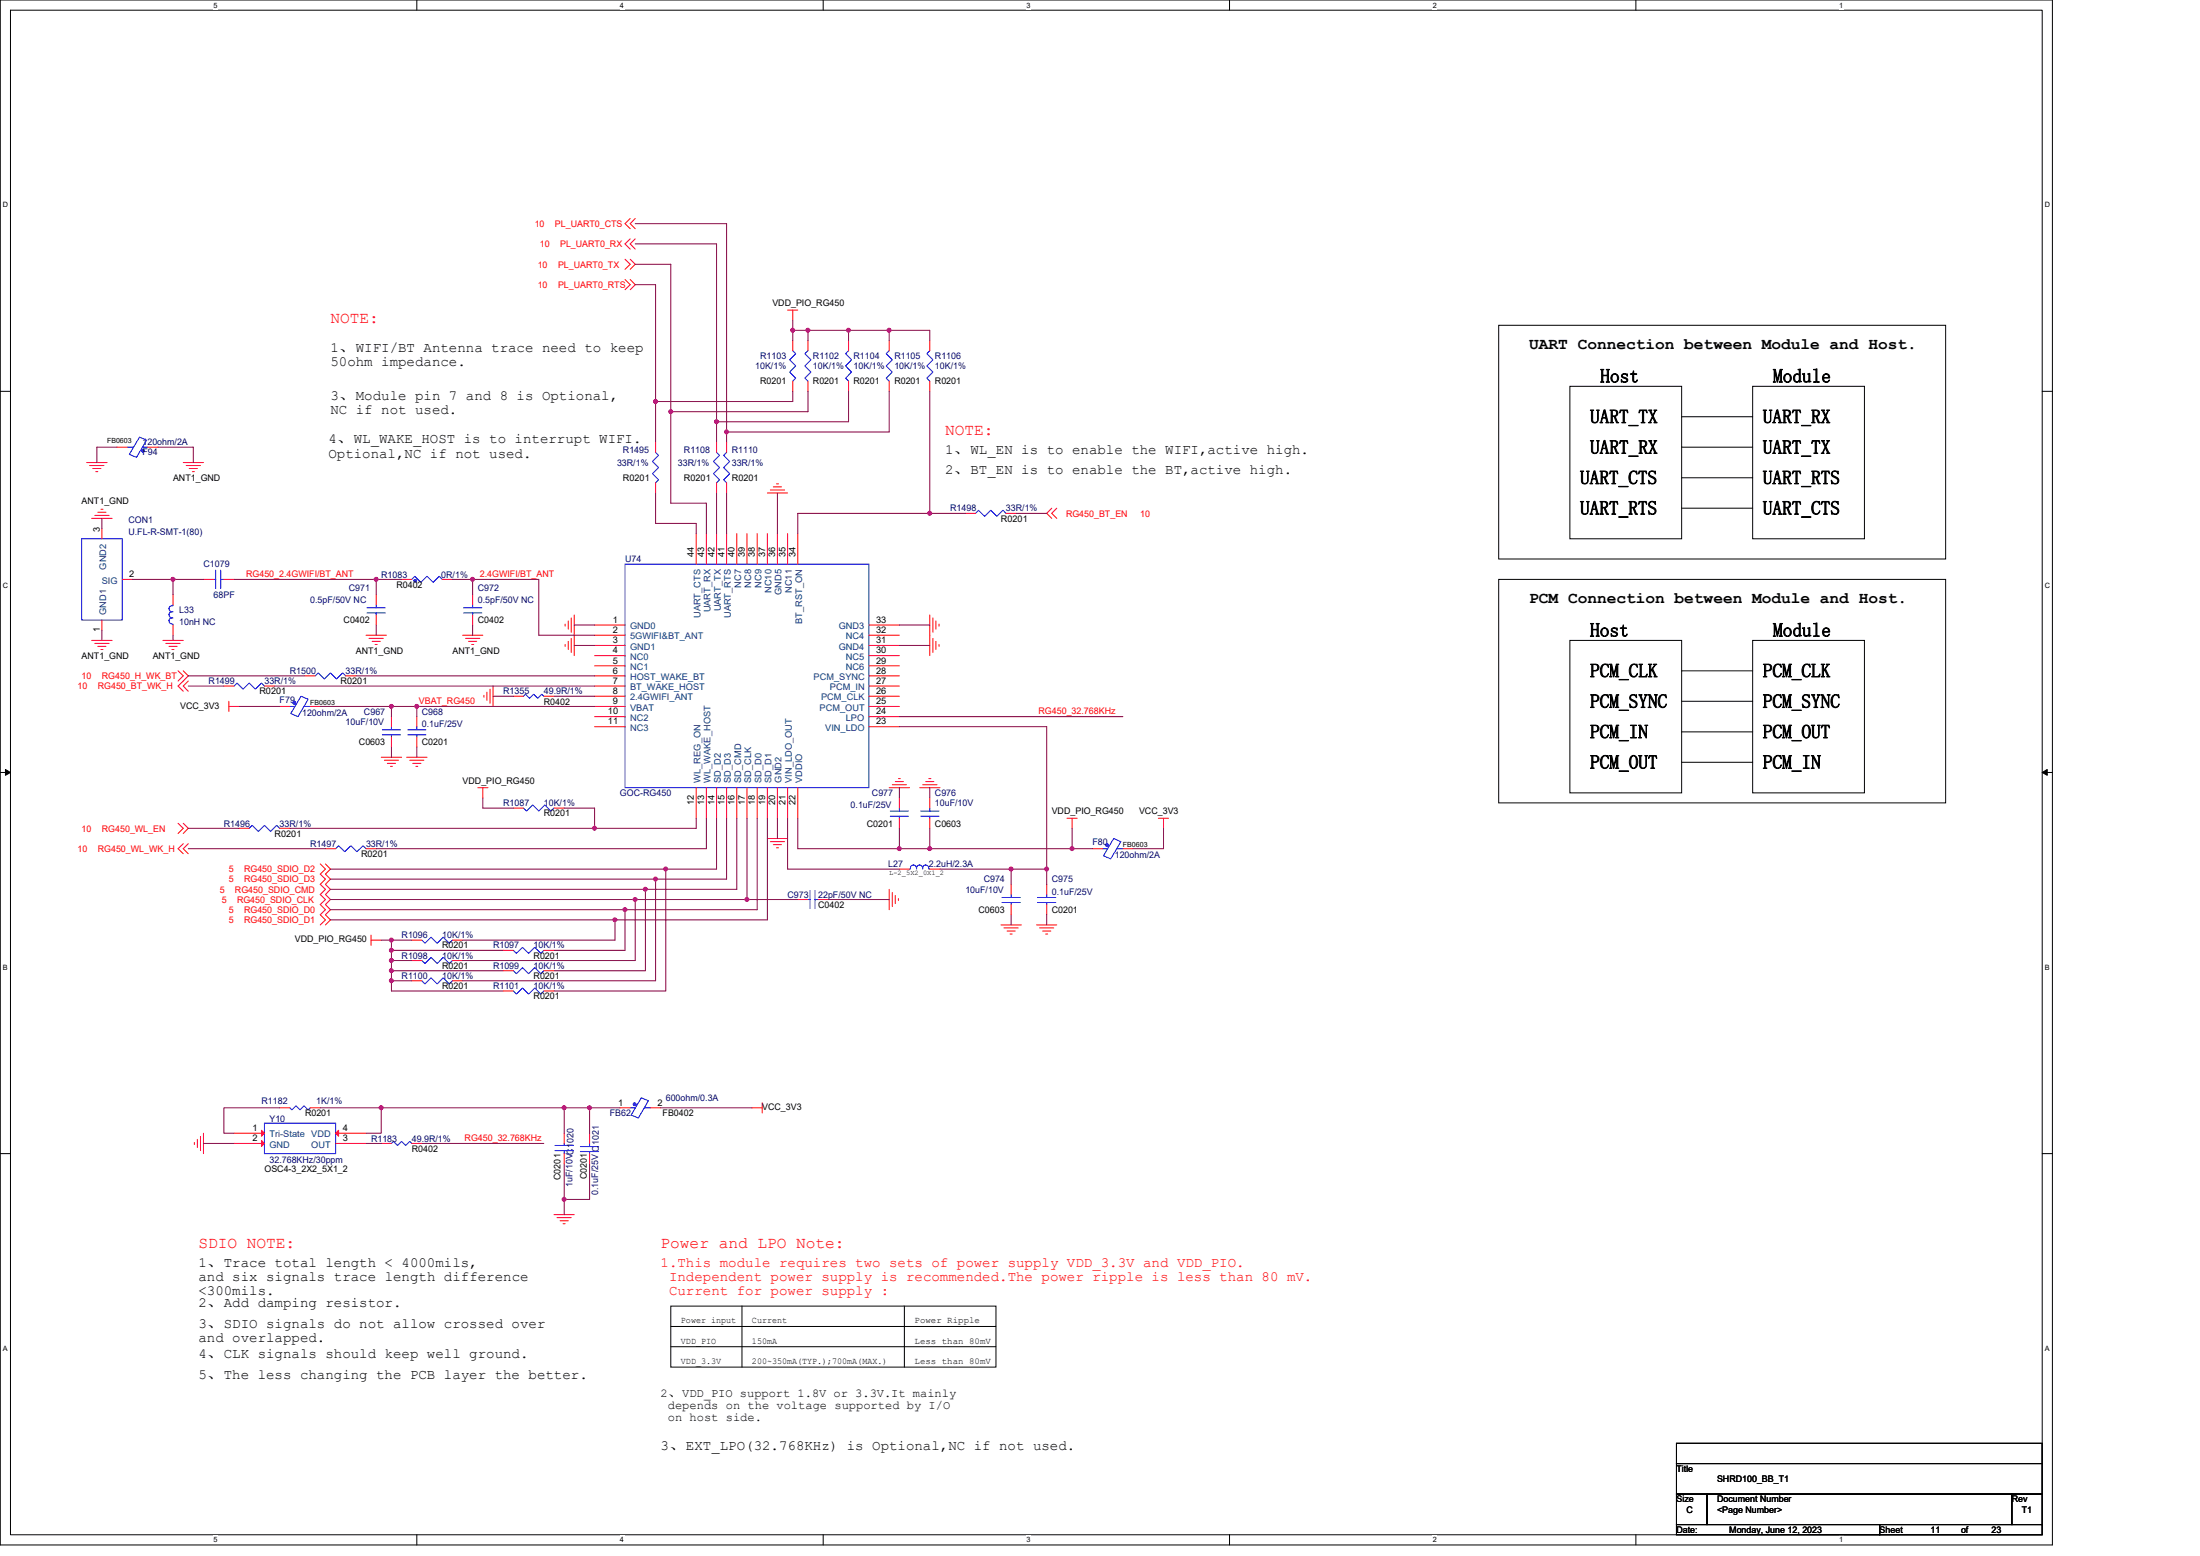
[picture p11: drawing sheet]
<svg xmlns="http://www.w3.org/2000/svg" width="297mm" height="210mm" viewBox="0 0 297 210" stroke-linecap="round" stroke-linejoin="round" font-family="sans-serif">
<path d="M0 0h277.1v208.5h-277.1zM1.4 1.4h274.3v205.7h-274.3z" fill="none" stroke="#000" stroke-width=".14"/>
<g fill="#fff">
<path d="M28.8 .1h.6v1.1h-.6z"/>
<path d="M28.8 207.3h.6v1.1h-.6z"/>
</g>
<path d="M56.3 0v1.4M56.3 207.1v1.4" fill="none" stroke="#000" stroke-width=".14"/>
<g fill="#fff">
<path d="M83.7 .1h.6v1.1h-.6z"/>
<path d="M83.7 207.3h.6v1.1h-.6z"/>
</g>
<path d="M111.1 0v1.4M111.1 207.1v1.4" fill="none" stroke="#000" stroke-width=".14"/>
<g fill="#fff">
<path d="M138.6 .1h.5v1.1h-.5z"/>
<path d="M138.6 207.3h.5v1.1h-.5z"/>
</g>
<path d="M166 0v1.4M166 207.1v1.4" fill="none" stroke="#000" stroke-width=".14"/>
<g fill="#fff">
<path d="M193.4 .1h.6v1.1h-.6z"/>
<path d="M193.4 207.3h.6v1.1h-.6z"/>
</g>
<path d="M220.9 0v1.4M220.9 207.1v1.4" fill="none" stroke="#000" stroke-width=".14"/>
<g fill="#fff">
<path d="M248.3 .1h.6v1.1h-.6z"/>
<path d="M248.3 207.3h.6v1.1h-.6z"/>
<path d="M.4 27.1h.7v1.1h-.7z"/>
<path d="M276.1 27.1h.7v1.1h-.7z"/>
<path d="M.4 78.5h.7v1.1h-.7z"/>
<path d="M276.1 78.5h.7v1.1h-.7z"/>
</g>
<path d="M0 52.8h1.4M275.7 52.8h1.4" fill="none" stroke="#000" stroke-width=".14"/>
<g fill="#fff">
<path d="M.4 130h.7v1.1h-.7z"/>
<path d="M276.1 130h.7v1.1h-.7z"/>
</g>
<path d="M0 104.2h1.4M275.7 104.2h1.4" fill="none" stroke="#000" stroke-width=".14"/>
<path d="M.7 103.8l.7 .4-.7 .4zM275.7 104.2l.7-.4v.8z" fill="#000" stroke="#000" stroke-width=".14"/>
<g fill="#fff">
<path d="M.4 181.4h.7v1.1h-.7z"/>
<path d="M276.1 181.4h.7v1.1h-.7z"/>
</g>
<g fill="none" stroke="#000" stroke-width=".14">
<path d="M202.4 43.9h60.3v31.5h-60.3zM212 52.1h15.1v20.6h-15.1zM227.1 56.2h9.5M236.6 52.1h15.1v20.6h-15.1zM202.4 78.2h60.3v30.2h-60.3zM227.1 60.3h9.5M227.1 64.5h9.5M227.1 68.6h9.5M212 86.4h15.1v20.6h-15.1zM227.1 90.5h9.5M227.1 94.6h9.5M227.1 98.8h9.5"/>
<path d="M236.6 86.4h15.1v20.6h-15.1zM227.1 102.9h9.5M0 155.7h1.4M275.7 155.7h1.4M90.6 179h43.9M90.6 176.3h43.9v8.2h-43.9zM100.2 176.3v8.2M122.1 176.3v8.2M90.6 181.7h43.9M226.4 194.8h49.3v2.7h-49.3zM226.4 197.5h49.3v4.1h-49.3zM226.4 201.6h4.1v4.1h-4.1z"/>
<path d="M226.4 205.7h27.4v1.4h-27.4zM230.5 201.6h41.1v4.1h-41.1zM253.8 205.7h21.9v1.4h-21.9zM271.6 201.6h4.1v4.1h-4.1z"/>
</g>
<g fill="none" stroke="#f00" stroke-width=".14">
<path d="M84.4 35l.7 .7-.7 .6M84.4 37.7l.7 .7-.7 .7M85.1 35l.7 .7-.7 .6M85.1 37.7l.7 .7-.7 .7M85.1 32.2l-.7 .7 .7 .7M85.1 29.5l-.7 .7 .7 .7M85.8 32.2l-.7 .7 .7 .7M85.8 29.5l-.7 .7 .7 .7M88.5 59.7v1.3M96.7 59.7v1.3M98.1 59.7v1.3M106.3 41.8h1.4"/>
<path d="M107 41.8v1.4M107 51.4v1.4M107 46v1.3M109.1 51.4v1.4M109.1 46v1.3M114.6 51.4v1.4M114.6 46v1.3M120.1 51.4v1.4M120.1 46v1.3M125.5 51.4v1.4M125.5 46v1.3M11.7 62.4h2.8"/>
<path d="M12.1 62.8h1.9M12.4 70h2.7M12.5 63.2h1.1M12.8 69.6h1.9M12.9 63.6h.3M13.2 69.1h1.1M13.6 68.7h.3M13.8 71.3v1.4M15.8 60.3h1.4M16.5 78.2h1.4M19.9 60.3h1.4M24.7 62.4h2.8"/>
<path d="M25.1 62.8h2M25.5 63.2h1.1M26 63.6h.2M27.5 78.2h1.3M30.2 78.2h1.4M54.2 78.2h1.4M59.7 78.2h1.4M88.5 65.2v1.3M94 72v4.1M95.4 72v4.1M96.7 65.2v1.3M96.7 72v4.1"/>
<path d="M98.1 65.2v1.3M98.1 72v4.1M99.5 72v4.1M100.9 72v4.1M102.2 72v4.1M103.6 66.5h2.7M103.6 72v4.1M104 66.1h1.9M104.4 65.7h1.1M104.8 65.3h.3M105 72v4.1M106.3 72v4.1"/>
<path d="M107.7 72v4.1M130.3 69.3h1.4M135.8 69.3h1.4M142 68.6l-.7 .7 .7 .7M142.7 68.6l-.7 .7 .7 .7M12.4 86.4h2.7M12.8 86.8h1.9M13.2 87.2h1.1M13.6 87.7h.3M13.8 83.7v1.3M22 86.4h2.7M22.4 86.8h1.9"/>
<path d="M22.8 87.2h1.1M23.2 87.7h.3M23.4 80.2v1.4M23.4 84.3v1.4M24 90.5l.7 .7-.7 .7M24.7 90.5l.7 .7-1.4 1.4 .7 .7M25.4 91.9l-.7 .7 .7 .7M30.2 92.6h1.4M30.9 95.3h1.4M30.9 94.6v1.4M35.7 92.6h1.4M37.8 95.3h1.3"/>
<path d="M41.2 91.2h1.4M41.9 95.3h1.3M46.7 91.2h1.3M49.4 85.7h2.8M49.8 86.1h1.9M50.2 86.6h1.1M50.6 87h.3M50.8 83v1.3M50.8 80.2v1.4M52.8 99.4v1.4M52.8 96.7v1.4M56.3 99.4v1.4"/>
<path d="M56.3 96.7v1.4M62.5 85.7h2.7M62.9 86.1h1.9M63.3 86.6h1.1M63.7 87h.3M63.8 83v1.3M63.8 80.2v1.4M65.3 93.8v.3M65.7 93.4v1.1M66.2 93v1.9M66.6 92.6v2.7M69.3 94h1.4"/>
<path d="M73.4 94h1.4M76.3 84.2v.3M76.3 87v.2M76.7 83.8v1.1M76.7 86.6v1.1M77.1 83.4v1.9M77.1 86.1v2M77.5 83v5.5M80.3 92.6h4.1M80.3 91.2h4.1M80.3 98.1h4.1M80.3 96.7h4.1"/>
<path d="M80.3 89.9h4.1M80.3 87.1h4.1M80.3 94h4.1M80.3 85.7h4.1M80.3 84.3h4.1M80.3 95.3h4.1M80.3 88.5h4.1M117.3 84.3h4.1M117.3 91.2h4.1M117.3 85.7h4.1M117.3 87.1h4.1M117.3 95.3h4.1"/>
<path d="M117.3 88.5h4.1M117.3 89.9h4.1M117.3 92.6h4.1M117.3 94h4.1M117.3 98.1h4.1M117.3 96.7h4.1M125.5 83v5.5M126 83.4v1.9M126 86.1v2M126.4 83.8v1.1M126.4 86.6v1.1M126.8 84.2v.3"/>
<path d="M126.8 87v.2M24 111.1l.7 .7-.7 .7M24.7 113.9l-.7 .6 .7 .7M24.7 111.1l.7 .7-.7 .7M25.4 113.9l-.7 .6 .7 .7M32.3 111.8h1.4M37.8 111.8h1.3M43.2 116.6l.7 .7-.7 .7 .7 .6-.7 .7 .7 .7-.7 .7 .7 .7-.7 .7 .7 .7-.7 .6 .7 .7-.7 .7M43.9 116.6l.7 .7-.7 .7 .7 .6-.7 .7 .7 .7-.7 .7 .7 .7-.7 .7 .7 .7-.7 .6 .7 .7-.7 .7M43.9 114.5h1.4M49.4 114.5h1.4M51.5 102.2h2.7"/>
<path d="M51.9 102.6h1.9M52.3 103h1.1M52.7 103.4h.3M54.9 102.2h2.8M55.3 102.6h1.9M55.7 103h1.1M56.2 103.4h.2M64.5 106.3h1.4M65.2 106.3v1.4M69.3 109.1h1.4M74.8 109.1h1.4M94 106.3v4.1"/>
<path d="M95.4 106.3v4.1M96.7 106.3v4.1M98.1 106.3v4.1M99.5 106.3v4.1M100.9 106.3v4.1M102.2 106.3v4.1M103.6 106.3v4.1M103.6 113.2h2.7M104 113.6h1.9M104.4 114h1.1M104.8 114.4h.3M105 106.3v4.1"/>
<path d="M106.3 106.3v4.1M107.7 106.3v4.1M120.1 106.3h2.7M120.5 105.9h1.9M120.9 105.5h1.1M121.3 105.1h.3M121.4 110.4v1.4M121.4 107.7v1.4M121.4 117.3h1.4M124.2 106.3h2.7M124.6 105.9h1.9M125 105.5h1.1"/>
<path d="M125.4 105.1h.3M125.5 110.4v1.4M125.5 107.7v1.4M125.5 117.3h1.4M136.5 119.3v1.4M141.3 119.3v1.4M144.1 110.4h1.3M144.8 110.4v1.4M147.5 114.5h1.4M151.6 114.5h1.4M156.4 110.4h1.4M157.1 110.4v1.4"/>
<path d="M50.1 126.9h1.4M50.1 126.2v1.4M55.6 126.9h1.4M55.6 132.4h1.4M55.6 129.6h1.4M61.1 126.9h1.4M61.1 132.4h1.4M61.1 129.6h1.4M67.9 128.2h1.4M67.9 133.7h1.4M67.9 131h1.4M73.4 128.2h1.4"/>
<path d="M73.4 133.7h1.4M73.4 131h1.4M107.7 121.4h1.4M110.5 121.4h1.3M120.1 120v2.8M120.5 120.4v1.9M120.9 120.8v1.1M121.3 121.3v.2M135.1 124.8h2.8M135.5 125.2h2M136 125.6h1.1M136.4 126h.2"/>
<path d="M136.5 122.1v1.3M140 124.8h2.7M140.4 125.2h1.9M140.8 125.6h1.1M141.2 126h.3M141.3 122.1v1.3M26.2 154.2v.3M26.6 153.8v1.1M27.1 153.4v1.9M27.5 152.9v2.8M31.6 152.9h4.1M31.6 154.3h4.1"/>
<path d="M37.8 149.5h1.3M41.9 149.5h1.3M45.3 154.3h4.1M45.3 152.9h4.1M51.5 154.3h1.3M55.6 154.3h1.4M76.2 152.9v1.4M76.2 155.7v1.4M79.6 155.7v1.4M79.6 152.9v1.4M83.7 149.5h1.4M87.8 149.5h1.4"/>
<path d="M101.5 149.5h1.4M102.9 148.8v1.4M74.8 163.9h2.7M75.2 164.3h1.9M75.6 164.7h1.1M76 165.1h.3"/>
</g>
<g fill="none" stroke="#00f" stroke-width=".14">
<path d="M18.8 59l1 .4-1.4 2.3-.9-.4zM107 47.3l.4 .4-.8 .9 .8 .8-.8 .8 .8 .8-.4 .4M109.1 47.3l-.4 .4 .8 .9-.8 .8 .8 .8-.8 .8 .4 .4M114.6 47.3l-.4 .4 .8 .9-.8 .8 .8 .8-.8 .8 .4 .4M120.1 47.3l-.4 .4 .8 .9-.8 .8 .8 .8-.8 .8 .4 .4M125.5 47.3l-.4 .4 .9 .9-.9 .8 .9 .8-.9 .8 .4 .4M11 72.7h5.5v11h-5.5zM17.2 60.3h.8M19.2 60.3h.7M28.8 78.2h.3M29.1 76.9v2.5M29.8 76.9v2.5"/>
<path d="M29.8 78.2h.4M55.6 78.2l.4-.4 .8 .8 .9-.8 .8 .8 .8-.8 .4 .4M84.4 76.1h32.9v30.2h-32.9zM88.5 61l.4 .4-.8 .9 .8 .8-.8 .8 .8 .8-.4 .5M96.7 61l.5 .4-.9 .9 .9 .8-.9 .8 .9 .8-.5 .5M98.1 61l-.4 .4 .8 .9-.8 .8 .8 .8-.8 .8 .4 .5M131.7 69.3l.4-.4 .8 .8 .9-.8 .8 .8 .8-.8 .4 .4M23.2 83.4a.4 .4 0 0 0-.4 .4 .4 .4 0 0 0 .4 .4M23.2 81.7a.41 .41 0 0 0-.4 .5 .41 .41 0 0 0 .4 .4 .4 .4 0 0 0-.4 .4 .4 .4 0 0 0 .4 .4M23.2 84.2h.2v.1M23.2 82.6h.2M23.2 83.4h.2"/>
<path d="M23.4 81.6v.1h-.2M31.6 92.6l.4-.4 .8 .8 .9-.8 .8 .8 .8-.8 .4 .4M39.1 95.3h.7M40.6 94l1 .4-1.4 2.3-.9-.4zM41.1 95.3h.8M42.6 91.2l.4-.4 .8 .8 .8-.8 .8 .8 .9-.8 .4 .4M49.5 82h2.5M49.5 82.7h2.5M50.8 82.7v.3M50.8 81.6v.4M51.6 98.5h2.5M51.6 99.2h2.5"/>
<path d="M52.8 99.2v.2M52.8 98.1v.4M55.1 98.5h2.4M55.1 99.2h2.4M56.3 99.2v.2M56.3 98.1v.4M62.6 82h2.5M62.6 82.7h2.5M63.8 82.7v.3M63.8 81.6v.4M70.7 94l.2-.3 .6 .5 .5-.5 .6 .5 .5-.5 .3 .3M33.7 111.8l.4-.4 .8 .8 .8-.8 .8 .8 .9-.8 .4 .4"/>
<path d="M45.3 114.5l.4-.4 .8 .8 .9-.8 .8 .8 .8-.8 .4 .4M70.7 109.1l.4 .4 .8-.9 .8 .9 .9-.9 .8 .9 .4-.4M120.2 109.5h2.5M120.2 110.2h2.5M121.4 110.2v.2M121.4 109.1v.4M123.7 117.1a.41 .41 0 0 0-.5-.4 .41 .41 0 0 0-.3 .6h-.1M123.8 117.1v.2M124.3 109.5h2.5M124.3 110.2h2.5M124.6 117.1a.4 .4 0 0 0-.4-.4 .4 .4 0 0 0-.4 .4M125.5 117.3h-.1a.43 .43 0 0 0-.4-.6 .43 .43 0 0 0-.4 .6"/>
<path d="M125.5 110.2v.2M125.5 109.1v.4M148.9 114.5h.6M150.4 113.2l.9 .4-1.3 2.3-1-.4zM150.8 114.5h.8M57 126.9l.4 .4 .8-.8 .8 .8 .8-.8 .9 .8 .4-.4M57 132.4l.4 .4 .8-.8 .8 .8 .8-.8 .9 .8 .4-.4M57 129.6l.4 .4 .8-.8 .8 .8 .8-.8 .9 .8 .4-.4M69.3 128.2l.4 .5 .8-.9 .9 .9 .8-.9 .8 .9 .4-.5M69.3 133.7l.4 .5 .8-.9 .9 .9 .8-.9 .8 .9 .4-.5M69.3 131l.4 .4 .8-.8 .9 .8 .8-.8 .8 .8 .4-.4M109.1 121.4h.3"/>
<path d="M109.4 120.2v2.4M110 121.4h.5M110 120.2v2.4M135.3 121.1h2.4M135.3 121.8h2.4M136.5 121.8v.3M136.5 120.7v.4M140.1 121.1h2.5M140.1 121.8h2.5M141.3 121.8v.3M141.3 120.7v.4M35.7 151.6h9.6v4.1h-9.6z"/>
<path d="M39.1 149.5l.3 .3 .6-.6 .5 .6 .6-.6 .5 .6 .3-.3M52.8 154.3l.3-.3 .6 .6 .5-.6 .6 .6 .5-.6 .3 .3M74.9 155.3h2.5M74.9 154.6h2.5M76.2 154.3v.3M76.2 155.3v.4M78.4 154.7h2.4M78.4 155.4h2.4M79.6 155.4v.3M79.6 154.3v.4M85.1 149.5h.7M86.6 148.1l.9 .4-1.3 2.4-1-.4z"/>
<path d="M87 149.5h.8"/>
</g>
<g fill="#00f" stroke="#00f" stroke-width=".14">
<path d="M149.3 113.9h.3v.3h-.3z" fill-rule="evenodd"/>
<path d="M85.5 148.9h.3v.2h-.3z" fill-rule="evenodd"/>
<path d="M19.2 60.7h.2v.3h-.2z" fill-rule="evenodd"/>
<circle cx="39.7" cy="94.8" r=".2"/>
<circle cx="56.1" cy="78.4" r=".19"/>
</g>
<g fill="#f00" stroke="#f00" stroke-width=".14">
<path d="M35.3 152.5l.4 .4-.4 .4z"/>
<path d="M35.3 153.9l.4 .4-.4 .4z"/>
<path d="M45.3 152.9l.4-.4v.8z"/>
</g>
<g fill="none" stroke="#800040" stroke-width=".14">
<path d="M85.8 38.4h2.7v15.8M85.8 35.7h4.8v19.9M85.8 32.9h10.9v24M85.8 30.2h12.3v28.1M96.7 56.9v2.8M98.1 58.3v1.4M107 44.6v1.4M107 44.6h2.1M107 43.2v1.4M107 52.8v1.4h-18.5v5.5M109.1 44.6v1.4M109.1 44.6h5.5"/>
<path d="M109.1 52.8v2.8h-18.5v12.3h4.8v4.1M114.6 44.6v1.4M114.6 44.6h5.5M114.6 52.8v4.1h-17.9M120.1 44.6v1.4M120.1 44.6h5.4v1.4M120.1 52.8v5.5h-22M125.5 52.8v16.5M13.8 70v1.3M15.8 60.3h-2.7v2.1M17.9 78.2h5.5M21.3 60.3h4.8v2.1"/>
<path d="M23.4 78.2h4.1M23.4 78.2v2M31.6 78.2h19.2M50.8 78.2v2M50.8 78.2h3.4M61.1 78.2h2.7M63.8 78.2v2M63.8 78.2h8.9v7.5h7.6M88.5 66.5v4.1h5.5v1.4M96.7 66.5v5.5M98.1 66.5v5.5M105 66.5v5.5"/>
<path d="M125.5 69.3h4.8M125.5 69.3h-17.8v2.7M137.2 69.3h4.1M13.8 85v1.4M23.4 85.7v.7M25.4 91.2h15.8M25.4 92.6h4.8M32.3 95.3h5.5M37.1 92.6h43.2M43.2 95.3h9.6M48 91.2h32.3M50.8 84.3v1.4"/>
<path d="M52.8 95.3v1.4M52.9 95.3h3.4M56.3 95.3v1.4M56.3 95.3h24M63.8 84.3v1.4M66.6 94h2.7M74.8 94h5.5M77.5 84.3h2.8M77.5 87.1h2.8M121.4 96.7h30.2M121.4 98.1h19.9v19.2M121.4 84.3h4.1"/>
<path d="M121.4 87.1h4.1M25.4 111.8h6.9M25.4 114.5h18.5M39.1 111.8h41.2M44.6 117.3h45.3M44.6 118.6h43.9M52.8 100.8v1.4M56.3 100.8v1.4M65.2 107.7v1.4h4.1M76.2 109.1h4.1v2.7M88.5 118.6v13.8h-26M89.9 117.3v16.4h-15.1"/>
<path d="M94 110.4v1.4h-13.7M95.4 110.4v4.1h-44.6M96.7 110.4v6.9h-6.8M98.1 110.4v8.2h-9.6M99.5 110.4v9.6h-12.4M100.9 110.4v11M102.2 110.4v12.4h-17.8M103.6 110.4v13.7h-20.6M105 110.4v2.8M106.3 110.4v6.9h15.1M107.7 110.4v4.1h13.7M121.4 111.8v2.7"/>
<path d="M121.4 114.5h4.1M121.4 106.3v1.4M125.5 111.8v2.7M125.5 106.3v1.4M125.5 114.5h19.3M126.9 117.3h9.6M136.5 117.3h4.8M136.5 117.3v2M141.3 117.3v2M144.8 111.8v2.7M144.8 114.5h2.7M157.1 111.8v2.7h-4.1"/>
<path d="M44.6 120h42.5M44.6 121.4h41.2M44.6 122.8h39.8M44.6 124.1h38.4M51.5 126.9h1.3M52.8 132.4v1.3h15.1M52.8 129.6h2.8M52.8 132.4h2.8M52.8 126.9h2.8M52.8 126.9v1.3M52.8 128.2v1.4M52.8 129.6v1.4"/>
<path d="M52.8 131v1.4M52.8 131h15.1M52.8 128.2h15.1M83 124.1v2.8h-20.5M84.4 122.8v5.4h-9.6M85.8 121.4h15.1M85.8 121.4v8.2h-23.3M87.1 120v11h-12.3M100.9 121.4h6.8M111.8 121.4h8.3M136.5 123.4v1.4M141.3 123.4v1.4"/>
<path d="M27.5 154.3h4.1M37.8 149.5h-7.6v3.4h1.4M43.2 149.5h8.3M49.4 154.3h2.1M57 154.3h16.4M76.2 157.1v4.8M76.2 149.5v3.4M76.2 149.5h-24.7v3.4h-2.1M76.2 149.5h3.4M79.6 149.5h4.1M79.6 157.1v4.8h-3.4M79.6 149.5v3.4"/>
<path d="M89.2 149.5h12.3M76.2 161.9v2"/>
</g>
<g fill="#f0f" stroke="#f0f" stroke-width=".14">
<circle cx="107" cy="44.6" r=".27"/>
<circle cx="88.5" cy="54.2" r=".27"/>
<circle cx="90.6" cy="55.5" r=".27"/>
<circle cx="96.7" cy="56.9" r=".27"/>
<circle cx="98.1" cy="58.3" r=".27"/>
<circle cx="114.6" cy="44.6" r=".27"/>
<circle cx="109.1" cy="44.6" r=".27"/>
<circle cx="120" cy="44.6" r=".27"/>
<circle cx="125.5" cy="69.3" r=".27"/>
<circle cx="52.8" cy="95.3" r=".27"/>
<circle cx="56.3" cy="95.3" r=".27"/>
<circle cx="141.3" cy="117.3" r=".27"/>
<circle cx="121.4" cy="114.5" r=".27"/>
<circle cx="125.5" cy="114.5" r=".27"/>
<circle cx="144.7" cy="114.5" r=".27"/>
<circle cx="100.8" cy="121.4" r=".27"/>
<circle cx="52.8" cy="129.6" r=".27"/>
<circle cx="52.8" cy="132.3" r=".27"/>
<circle cx="52.8" cy="131" r=".27"/>
<circle cx="63.8" cy="78.2" r=".27"/>
<circle cx="50.8" cy="78.2" r=".27"/>
<circle cx="52.8" cy="128.2" r=".27"/>
<circle cx="52.8" cy="126.9" r=".27"/>
<circle cx="136.5" cy="117.3" r=".27"/>
<circle cx="76.2" cy="161.8" r=".27"/>
<circle cx="79.6" cy="149.5" r=".27"/>
<circle cx="51.5" cy="149.5" r=".27"/>
<circle cx="76.2" cy="149.5" r=".27"/>
<circle cx="89.9" cy="117.3" r=".27"/>
<circle cx="88.5" cy="118.6" r=".27"/>
<circle cx="87.1" cy="120" r=".27"/>
<circle cx="85.8" cy="121.4" r=".27"/>
<circle cx="84.4" cy="122.8" r=".27"/>
<circle cx="83" cy="124.1" r=".27"/>
<circle cx="80.3" cy="111.8" r=".27"/>
<circle cx="23.4" cy="78.2" r=".27"/>
</g>
<g font-size="2.6">
<text x="216.1" y="51.6">Host</text>
<text x="239.4" y="51.6">Module</text>
<text x="214.7" y="57.1">UART_TX</text>
<text x="238" y="57.1">UART_RX</text>
<text x="213.3" y="65.3">UART_CTS</text>
<text x="214.7" y="61.2">UART_RX</text>
<text x="238" y="65.3">UART_RTS</text>
<text x="238" y="61.2">UART_TX</text>
<text x="213.3" y="69.4">UART_RTS</text>
<text x="238" y="69.4">UART_CTS</text>
<text x="214.7" y="85.9">Host</text>
<text x="239.4" y="85.9">Module</text>
<text x="214.7" y="95.5">PCM_SYNC</text>
<text x="214.7" y="91.4">PCM_CLK</text>
<text x="238" y="95.5">PCM_SYNC</text>
<text x="238" y="91.4">PCM_CLK</text>
<text x="214.7" y="99.6">PCM_IN</text>
<text x="238" y="99.6">PCM_OUT</text>
<text x="214.7" y="103.7">PCM_OUT</text>
<text x="238" y="103.7">PCM_IN</text>
</g>
<g font-size="2.2" fill="#f00">
<text x="44.6" y="43.6">NOTE:</text>
<text x="127.6" y="58.7">NOTE:</text>
<text x="26.8" y="168.4">SDIO NOTE:</text>
<text x="89.2" y="168.4">Power and LPO Note:</text>
</g>
<g font-size="2.2">
<text x="206.5" y="47.1">UART Connection between Module and Host.</text>
<text x="206.5" y="81.4">PCM Connection between Module and Host.</text>
</g>
<g font-size="1.9">
<text x="44.6" y="47.5">1、WIFI/BT Antenna trace need to keep</text>
<text x="44.6" y="54">3、Module pin 7 and 8 is Optional,</text>
<text x="44.6" y="49.4">50ohm impedance.</text>
<text x="44.3" y="59.8">4、WL_WAKE_HOST is to interrupt WIFI.</text>
<text x="44.6" y="55.9">NC if not used.</text>
<text x="44.3" y="61.7">Optional,NC if not used.</text>
<text x="127.6" y="61.2">1、WL_EN is to enable the WIFI,active high.</text>
<text x="127.6" y="64">2、BT_EN is to enable the BT,active high.</text>
<text x="26.8" y="170.9">1、Trace total length &lt; 4000mils,</text>
<text x="26.8" y="172.8">and six signals trace length difference</text>
<text x="26.8" y="176.4">2、Add damping resistor.</text>
<text x="26.8" y="174.8">&lt;300mils.</text>
<text x="26.8" y="179.2">3、SDIO signals do not allow crossed over</text>
<text x="26.8" y="181.1">and overlapped.</text>
<text x="26.8" y="183.3">4、CLK signals should keep well ground.</text>
<text x="26.8" y="186">5、The less changing the PCB layer the better.</text>
<text x="89.2" y="195.6">3、EXT_LPO(32.768KHz) is Optional,NC if not used.</text>
</g>
<g font-size="1.9" fill="#f00">
<text x="89.2" y="170.9">1.This module requires two sets of power supply VDD_3.3V and VDD_PIO.</text>
<text x="90.3" y="172.8">Independent power supply is recommended.The power ripple is less than 80 mV.</text>
<text x="90.3" y="174.8">Current for power supply :</text>
</g>
<g font-size="1.6">
<text x="89.2" y="188.5">2、VDD_PIO support 1.8V or 3.3V.It mainly</text>
<text x="90.2" y="190.1">depends on the voltage supported by I/O</text>
<text x="90.2" y="191.7">on host side.</text>
</g>
<g font-size="1.2" fill="#f00">
<text x="72.2" y="30.6">10</text>
<text x="72.9" y="33.4">10</text>
<text x="74.9" y="30.6">PL_UART0_CTS</text>
<text x="75.6" y="33.4">PL_UART0_RX</text>
<text x="72.6" y="36.1">10</text>
<text x="72.6" y="38.8">10</text>
<text x="75.3" y="36.1">PL_UART0_TX</text>
<text x="75.3" y="38.8">PL_UART0_RTS</text>
<text x="143.9" y="69.7">RG450_BT_EN</text>
<text x="153.9" y="69.7">10</text>
<text x="33.2" y="77.8">RG450_2.4GWIFI/BT_ANT</text>
<text x="64.8" y="77.8">2.4GWIFI/BT_ANT</text>
<text x="10.5" y="93">10</text>
<text x="11" y="91.7">10</text>
<text x="13.2" y="93">RG450_BT_WK_H</text>
<text x="13.8" y="91.7">RG450_H_WK_BT</text>
<text x="56.6" y="95">VBAT_RG450</text>
<text x="140.2" y="96.3">RG450_32.768KHz</text>
<text x="11" y="112.2">10</text>
<text x="13.8" y="112.2">RG450_WL_EN</text>
<text x="10.5" y="115">10</text>
<text x="13.2" y="115">RG450_WL_WK_H</text>
<text x="30.9" y="117.7">5</text>
<text x="30.9" y="119.1">5</text>
<text x="33" y="117.7">RG450_SDIO_D2</text>
<text x="33" y="119.1">RG450_SDIO_D3</text>
<text x="29.7" y="120.5">5</text>
<text x="29.9" y="121.8">5</text>
<text x="30.9" y="123.2">5</text>
<text x="30.9" y="124.6">5</text>
<text x="31.7" y="120.5">RG450_SDIO_CMD</text>
<text x="32" y="121.8">RG450_SDIO_CLK</text>
<text x="33" y="123.2">RG450_SDIO_D0</text>
<text x="33" y="124.6">RG450_SDIO_D1</text>
<text x="62.7" y="153.9">RG450_32.768KHz</text>
</g>
<g font-size="1.2">
<text x="104.3" y="41.3">VDD_PIO_RG450</text>
<text x="102.6" y="51.9">R0201</text>
<text x="109.8" y="51.9">R0201</text>
<text x="115.2" y="51.9">R0201</text>
<text x="120.8" y="51.9">R0201</text>
<text x="126.2" y="51.9">R0201</text>
<text x="23.4" y="64.9">ANT1_GND</text>
<text x="84.1" y="64.9">R0201</text>
<text x="92.3" y="64.9">R0201</text>
<text x="98.8" y="64.9">R0201</text>
<text x="11" y="68.1">ANT1_GND</text>
<text x="13.5" y="71.8" transform="rotate(-90 13.5 71.8)">3</text>
<text x="135.1" y="70.4">R0201</text>
<text x="17.5" y="77.9">2</text>
<text x="93.7" y="75.2" transform="rotate(-90 93.7 75.2)">44</text>
<text x="95.1" y="75.2" transform="rotate(-90 95.1 75.2)">43</text>
<text x="96.5" y="75.2" transform="rotate(-90 96.5 75.2)">42</text>
<text x="97.8" y="75.2" transform="rotate(-90 97.8 75.2)">41</text>
<text x="99.2" y="75.2" transform="rotate(-90 99.2 75.2)">40</text>
<text x="100.6" y="75.2" transform="rotate(-90 100.6 75.2)">39</text>
<text x="101.9" y="75.2" transform="rotate(-90 101.9 75.2)">38</text>
<text x="103.3" y="75.2" transform="rotate(-90 103.3 75.2)">37</text>
<text x="104.7" y="75.2" transform="rotate(-90 104.7 75.2)">36</text>
<text x="106" y="75.2" transform="rotate(-90 106 75.2)">35</text>
<text x="107.4" y="75.2" transform="rotate(-90 107.4 75.2)">34</text>
<text x="53.5" y="79.3">R0402</text>
<text x="11" y="88.9">ANT1_GND</text>
<text x="13.5" y="85.3" transform="rotate(-90 13.5 85.3)">1</text>
<text x="20.6" y="88.9">ANT1_GND</text>
<text x="46.4" y="84.1">C0402</text>
<text x="48" y="88.2">ANT1_GND</text>
<text x="61.1" y="88.2">ANT1_GND</text>
<text x="64.5" y="84.1">C0402</text>
<text x="82.8" y="89.6">5</text>
<text x="82.8" y="86.8">3</text>
<text x="82.8" y="85.4">2</text>
<text x="82.8" y="84.1">1</text>
<text x="82.8" y="88.2">4</text>
<text x="118.3" y="85.4">32</text>
<text x="118.3" y="88.2">30</text>
<text x="118.3" y="89.6">29</text>
<text x="118.3" y="84.1">33</text>
<text x="118.3" y="86.8">31</text>
<text x="24.3" y="95.6">VCC_3V3</text>
<text x="35" y="93.7">R0201</text>
<text x="46" y="92.3">R0201</text>
<text x="73.4" y="95.1">R0402</text>
<text x="82.8" y="92.3">7</text>
<text x="82.8" y="90.9">6</text>
<text x="82.8" y="93.7">8</text>
<text x="82.8" y="95">9</text>
<text x="118.3" y="95">25</text>
<text x="118.3" y="92.3">27</text>
<text x="118.3" y="90.9">28</text>
<text x="118.3" y="93.7">26</text>
<text x="48.5" y="100.6">C0603</text>
<text x="57" y="100.6">C0201</text>
<text x="82.1" y="97.8">11</text>
<text x="82.1" y="96.4">10</text>
<text x="118.3" y="96.4">24</text>
<text x="118.3" y="97.8">23</text>
<text x="62.5" y="105.8">VDD_PIO_RG450</text>
<text x="37.1" y="112.9">R0201</text>
<text x="73.4" y="110.2">R0201</text>
<text x="93.7" y="108.6" transform="rotate(-90 93.7 108.6)">12</text>
<text x="95.1" y="108.6" transform="rotate(-90 95.1 108.6)">13</text>
<text x="96.5" y="108.6" transform="rotate(-90 96.5 108.6)">14</text>
<text x="97.8" y="108.6" transform="rotate(-90 97.8 108.6)">15</text>
<text x="99.2" y="108.6" transform="rotate(-90 99.2 108.6)">16</text>
<text x="100.6" y="108.6" transform="rotate(-90 100.6 108.6)">17</text>
<text x="101.9" y="108.6" transform="rotate(-90 101.9 108.6)">18</text>
<text x="103.3" y="108.6" transform="rotate(-90 103.3 108.6)">19</text>
<text x="104.7" y="108.6" transform="rotate(-90 104.7 108.6)">20</text>
<text x="106" y="108.6" transform="rotate(-90 106 108.6)">21</text>
<text x="107.4" y="108.6" transform="rotate(-90 107.4 108.6)">22</text>
<text x="117" y="111.5">C0201</text>
<text x="126.2" y="111.5">C0603</text>
<text x="142" y="109.9">VDD_PIO_RG450</text>
<text x="153.8" y="109.9">VCC_3V3</text>
<text x="48.7" y="115.7">R0201</text>
<text x="110.5" y="122.5">C0402</text>
<text x="132.1" y="123.2">C0603</text>
<text x="142" y="123.2">C0201</text>
<text x="39.8" y="127.2">VDD_PIO_RG450</text>
<text x="59.7" y="128">R0201</text>
<text x="59.7" y="130.7">R0201</text>
<text x="72" y="129.4">R0201</text>
<text x="59.7" y="133.5">R0201</text>
<text x="72" y="134.9">R0201</text>
<text x="72" y="132.1">R0201</text>
<text x="83.5" y="149.2">1</text>
<text x="88.8" y="149.2">2</text>
<text x="102.9" y="149.8">VCC_3V3</text>
<text x="34.1" y="152.6">1</text>
<text x="34.1" y="154">2</text>
<text x="41.2" y="150.6">R0201</text>
<text x="46.3" y="154">3</text>
<text x="46.3" y="152.6">4</text>
<text x="55.6" y="155.4">R0402</text>
<text x="89.5" y="150.6">FB0402</text>
<text x="35.7" y="158.2">OSC4-3_2X2_5X1_2</text>
<text x="75.7" y="159.2" transform="rotate(-90 75.7 159.2)">C0201</text>
<text x="79.2" y="159.1" transform="rotate(-90 79.2 159.1)">C0201</text>
<text x="91.9" y="178.6">Power input</text>
<text x="101.5" y="178.6">Current</text>
<text x="123.5" y="178.6">Power Ripple</text>
<text x="91.9" y="184.1">VDD_3.3V</text>
<text x="91.9" y="181.3">VDD_PIO</text>
<text x="101.5" y="181.3">150mA</text>
<text x="101.5" y="184.1">200~350mA(TYP.);700mA(MAX.)</text>
<text x="123.5" y="181.3">Less than 80mV</text>
<text x="123.5" y="184.1">Less than 80mV</text>
<text x="226.4" y="198.6">Title</text>
<text x="226.4" y="202.8">Size</text>
<text x="231.8" y="202.8">Document Number</text>
<text x="231.8" y="200">SHRD100_BB_T1</text>
<text x="271.6" y="202.8">Rev</text>
<text x="226.4" y="206.9">Date:</text>
<text x="227.7" y="204.1">C</text>
<text x="231.8" y="204.1">&lt;Page Number&gt;</text>
<text x="233.5" y="206.9">Monday, June 12, 2023</text>
<text x="253.8" y="206.9">Sheet</text>
<text x="260.6" y="206.9">11</text>
<text x="264.8" y="206.9">of</text>
<text x="268.9" y="206.9">23</text>
<text x="273" y="204.1">T1</text>
</g>
<g font-size="1.2" fill="#000080">
<text x="102" y="49.8">10K/1%</text>
<text x="102.6" y="48.5">R1103</text>
<text x="109.8" y="48.5">R1102</text>
<text x="109.8" y="49.8">10K/1%</text>
<text x="115.2" y="48.5">R1104</text>
<text x="115.2" y="49.8">10K/1%</text>
<text x="120.8" y="48.5">R1105</text>
<text x="120.8" y="49.8">10K/1%</text>
<text x="126.2" y="48.5">R1106</text>
<text x="126.2" y="49.8">10K/1%</text>
<text x="19.2" y="61.5">F94</text>
<text x="19.2" y="60.1">120ohm/2A</text>
<text x="83.3" y="62.8">33R/1%</text>
<text x="84.1" y="61.2">R1495</text>
<text x="91.5" y="62.8">33R/1%</text>
<text x="92.3" y="61.2">R1108</text>
<text x="98.8" y="61.2">R1110</text>
<text x="98.8" y="62.8">33R/1%</text>
<text x="17.3" y="70.5">CON1</text>
<text x="128.3" y="69">R1498</text>
<text x="135.8" y="69">33R/1%</text>
<text x="17.3" y="72.2">U.FL-R-SMT-1(80)</text>
<text x="27.5" y="76.6">C1079</text>
<text x="51.5" y="77.9">R1083</text>
<text x="59.6" y="77.9">0R/1%</text>
<text x="84.4" y="75.9">U74</text>
<text x="24.2" y="82.7">L33</text>
<text x="28.8" y="80.7">68PF</text>
<text x="41.9" y="81.4">0.5pF/50V NC</text>
<text x="47.1" y="79.7">C971</text>
<text x="64.5" y="79.7">C972</text>
<text x="64.5" y="81.4">0.5pF/50V NC</text>
<text x="24.2" y="84.4">10nH NC</text>
<text x="28.2" y="92.3">R1499</text>
<text x="35.7" y="92.3">33R/1%</text>
<text x="37.8" y="94.8">F79</text>
<text x="39.1" y="91">R1500</text>
<text x="46.7" y="91">33R/1%</text>
<text x="67.9" y="93.7">R1355</text>
<text x="73.4" y="93.7">49.9R/1%</text>
<text x="40.8" y="96.6">120ohm/2A</text>
<text x="46.7" y="97.8">10uF/10V</text>
<text x="49.1" y="96.5">C967</text>
<text x="57" y="96.5">C968</text>
<text x="57" y="98.1">0.1uF/25V</text>
<text x="83.7" y="107.4">GOC-RG450</text>
<text x="117.7" y="107.4">C977</text>
<text x="126.2" y="107.4">C976</text>
<text x="30.2" y="111.5">R1496</text>
<text x="37.8" y="111.5">33R/1%</text>
<text x="67.9" y="108.8">R1087</text>
<text x="73.4" y="108.8">10K/1%</text>
<text x="114.8" y="109.1">0.1uF/25V</text>
<text x="126.2" y="108.8">10uF/10V</text>
<text x="41.9" y="114.3">R1497</text>
<text x="49.4" y="114.3">33R/1%</text>
<text x="119.9" y="117">L27</text>
<text x="125.4" y="117">2.2uH/2.3A</text>
<text x="132.8" y="119.1">C974</text>
<text x="142" y="119.1">C975</text>
<text x="147.5" y="114">F80</text>
<text x="150.5" y="115.8">120ohm/2A</text>
<text x="106.3" y="121.1">C973</text>
<text x="110.5" y="121.1">22pF/50V NC</text>
<text x="130.3" y="120.5">10uF/10V</text>
<text x="142" y="120.7">0.1uF/25V</text>
<text x="54.2" y="126.6">R1096</text>
<text x="54.2" y="129.4">R1098</text>
<text x="59.7" y="126.6">10K/1%</text>
<text x="59.7" y="129.4">10K/1%</text>
<text x="66.6" y="128">R1097</text>
<text x="66.6" y="130.7">R1099</text>
<text x="72" y="128">10K/1%</text>
<text x="72" y="130.7">10K/1%</text>
<text x="54.2" y="132.1">R1100</text>
<text x="59.7" y="132.1">10K/1%</text>
<text x="66.6" y="133.5">R1101</text>
<text x="72" y="133.5">10K/1%</text>
<text x="35.3" y="149">R1182</text>
<text x="42.7" y="149">1K/1%</text>
<text x="89.9" y="148.6">600ohm/0.3A</text>
<text x="36.4" y="151.4">Y10</text>
<text x="50.1" y="154.1">R1183</text>
<text x="55.6" y="154.1">49.9R/1%</text>
<text x="82.3" y="150.6">FB62</text>
<text x="36.4" y="156.9">32.768KHz/30ppm</text>
<text x="77.3" y="160.2" transform="rotate(-90 77.3 160.2)">1uF/10VC1020</text>
<text x="80.7" y="161.3" transform="rotate(-90 80.7 161.3)">0.1uF/25V C1021</text>
</g>
<g font-size="1.2" fill="#004080">
<text x="14.3" y="76.9" transform="rotate(-90 14.3 76.9)">GND2</text>
<text x="13.7" y="78.8">SIG</text>
<text x="14.3" y="83" transform="rotate(-90 14.3 83)">GND1</text>
<text x="94.6" y="83.4" transform="rotate(-90 94.6 83.4)">UART_CTS</text>
<text x="95.9" y="82.7" transform="rotate(-90 95.9 82.7)">UART_RX</text>
<text x="97.3" y="82.5" transform="rotate(-90 97.3 82.5)">UART_TX</text>
<text x="98.7" y="83.4" transform="rotate(-90 98.7 83.4)">UART_RTS</text>
<text x="100.1" y="79.3" transform="rotate(-90 100.1 79.3)">NC7</text>
<text x="101.4" y="79.3" transform="rotate(-90 101.4 79.3)">NC8</text>
<text x="102.8" y="79.3" transform="rotate(-90 102.8 79.3)">NC9</text>
<text x="104.2" y="80" transform="rotate(-90 104.2 80)">NC10</text>
<text x="105.5" y="80.3" transform="rotate(-90 105.5 80.3)">GND5</text>
<text x="106.9" y="80" transform="rotate(-90 106.9 80)">NC11</text>
<text x="85.1" y="87.7">GND1</text>
<text x="85.1" y="86.3">5GWIFI&amp;BT_ANT</text>
<text x="85.1" y="84.9">GND0</text>
<text x="85.1" y="89">NC0</text>
<text x="108.3" y="84.2" transform="rotate(-90 108.3 84.2)">BT_RST_ON</text>
<text x="113.2" y="84.9">GND3</text>
<text x="113.2" y="87.7">GND4</text>
<text x="114.2" y="86.3">NC4</text>
<text x="114.2" y="89">NC5</text>
<text x="85.1" y="93.2">BT_WAKE_HOST</text>
<text x="85.1" y="91.8">HOST_WAKE_BT</text>
<text x="85.1" y="90.4">NC1</text>
<text x="85.1" y="94.5">2.4GWIFI_ANT</text>
<text x="85.1" y="95.9">VBAT</text>
<text x="109.9" y="91.8">PCM_SYNC</text>
<text x="110.7" y="95.9">PCM_OUT</text>
<text x="110.9" y="94.5">PCM_CLK</text>
<text x="112.1" y="93.2">PCM_IN</text>
<text x="114.2" y="90.4">NC6</text>
<text x="85.1" y="98.6">NC3</text>
<text x="85.1" y="97.3">NC2</text>
<text x="111.4" y="98.6">VIN_LDO</text>
<text x="114.2" y="97.3">LPO</text>
<text x="94.6" y="105.6" transform="rotate(-90 94.6 105.6)">WL_REG_ON</text>
<text x="95.9" y="105.6" transform="rotate(-90 95.9 105.6)">WL_WAKE_HOST</text>
<text x="97.3" y="105.6" transform="rotate(-90 97.3 105.6)">SD_D2</text>
<text x="98.7" y="105.6" transform="rotate(-90 98.7 105.6)">SD_D3</text>
<text x="100.1" y="105.6" transform="rotate(-90 100.1 105.6)">SD_CMD</text>
<text x="101.4" y="105.6" transform="rotate(-90 101.4 105.6)">SD_CLK</text>
<text x="102.8" y="105.6" transform="rotate(-90 102.8 105.6)">SD_D0</text>
<text x="104.2" y="105.6" transform="rotate(-90 104.2 105.6)">SD_D1</text>
<text x="105.5" y="105.6" transform="rotate(-90 105.5 105.6)">GND2</text>
<text x="106.9" y="105.6" transform="rotate(-90 106.9 105.6)">VIN_LDO_OUT</text>
<text x="108.3" y="105.6" transform="rotate(-90 108.3 105.6)">VDDIO</text>
<text x="36.4" y="153.5">Tri-State</text>
<text x="36.4" y="154.9">GND</text>
<text x="42" y="154.9">OUT</text>
<text x="42" y="153.5">VDD</text>
</g>
<g font-size="1">
<text x="28.8" y="1">5</text>
<text x="83.7" y="1">4</text>
<text x="138.6" y="1">3</text>
<text x="193.4" y="1">2</text>
<text x="248.3" y="1">1</text>
<text x=".4" y="28">D</text>
<text x="276.1" y="28">D</text>
<text x="14.5" y="59.8">FB0603</text>
<text x=".4" y="79.4">C</text>
<text x="276.1" y="79.4">C</text>
<text x="41.9" y="95.1">FB0603</text>
<text x="120.1" y="118">L-2_5X2_0X1_2</text>
<text x="151.6" y="114.3">FB0603</text>
<text x=".4" y="130.9">B</text>
<text x="276.1" y="130.9">B</text>
<text x=".4" y="182.3">A</text>
<text x="276.1" y="182.3">A</text>
<text x="28.8" y="208.2">5</text>
<text x="83.7" y="208.2">4</text>
<text x="138.6" y="208.2">3</text>
<text x="193.4" y="208.2">2</text>
<text x="248.3" y="208.2">1</text>
</g>
</svg>
